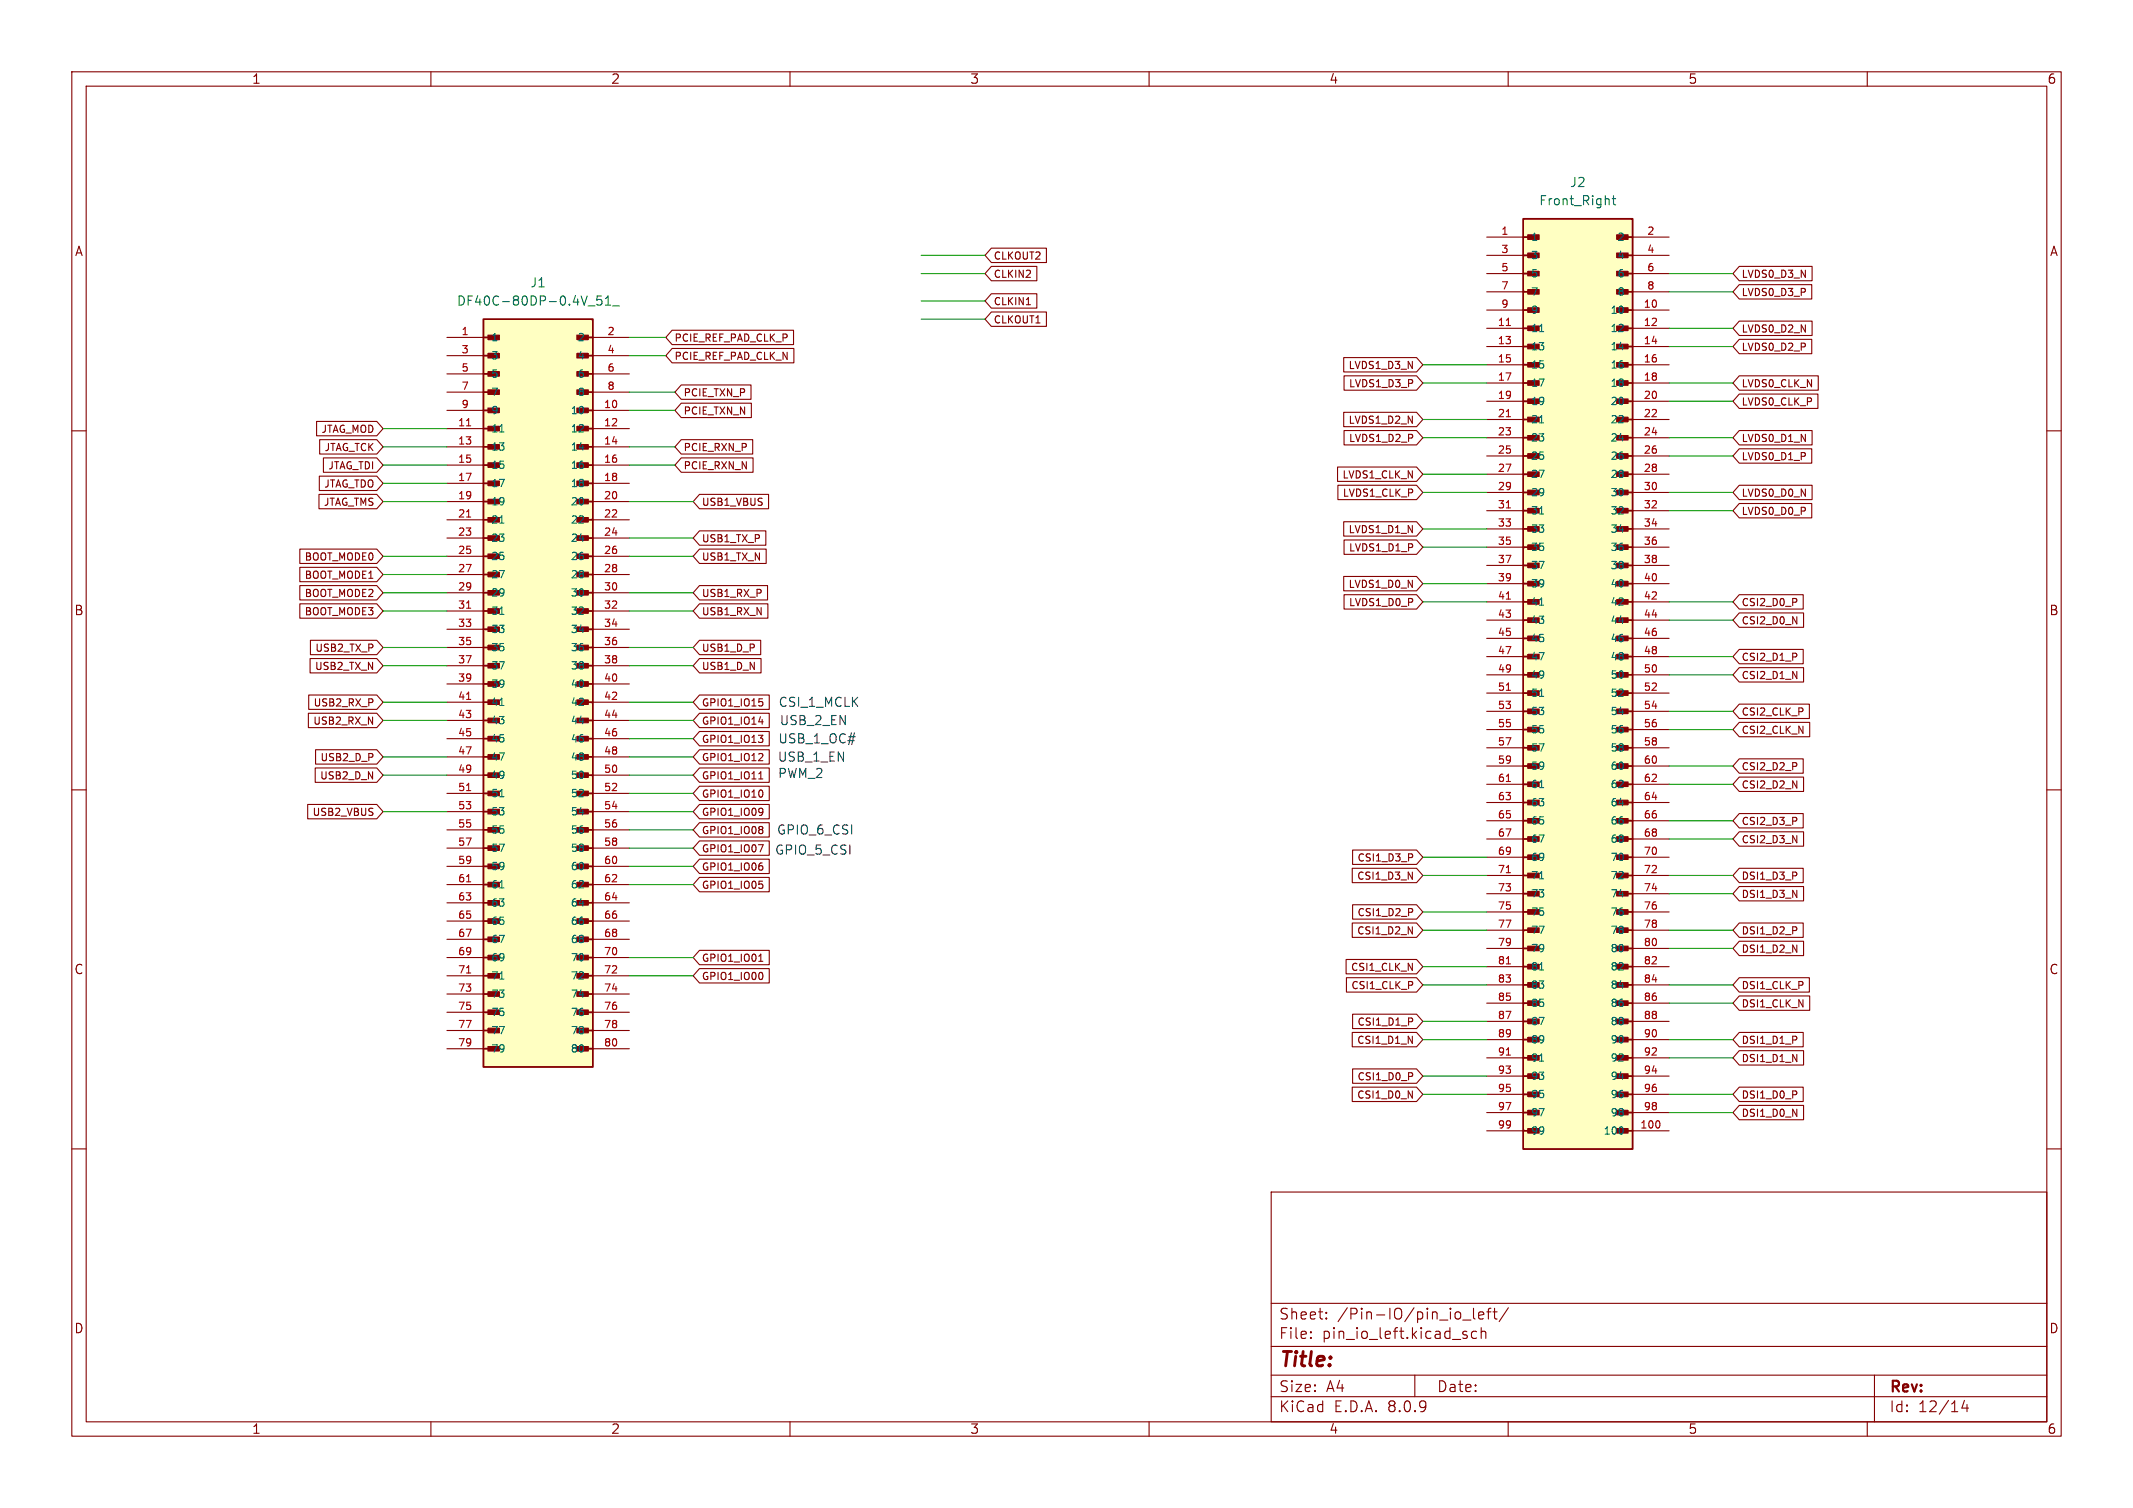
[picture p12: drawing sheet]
<svg xmlns="http://www.w3.org/2000/svg" width="297mm" height="210mm" viewBox="0 0 297 210" stroke-linecap="round" stroke-linejoin="round" font-family="sans-serif">
<g fill="none" stroke="#840000" stroke-width=".15">
<path d="M10 10h277v190h-277zM12 12h273v186h-273zM60 10v2M110 10v2M160 10v2M210 10v2M260 10v2M10 60h2M285 60h2M10 110h2M285 110h2M10 160h2"/>
<path d="M177 166h108v32h-108zM285 160h2M60 198v2M110 198v2M160 198v2M177 194.5h108M177 191.5h108M177 187.5h108M177 181.5h108M182.5 186.3h.1l-.1 .1M182.5 186.3v.1M182.5 185.5v.1"/>
<path d="M182.5 185.5h.1l-.1 .1M184.7 183.6v.1M184.7 183.6h-.1l.1 .1M184.7 182.8v.1M184.7 182.8h-.1l.1 .1M197 191.5v3M203.7 183.8h1.1M203.9 185.9l.3 .1 .1 .2-.2 .2h-.3M203.9 185.4l.3 .1M205.2 182.2v1.3l.2 .2M205.6 185.5l-.4-.1-.3 .3v.4l.1 .2 .2 .1 .4-.1M205.9 183.2l.7-.1-.1-.3-.4-.1-.2 .2 .1 .7 .1 .1 .4-.1"/>
<path d="M206.2 185.5a.37 .37 0 0 1 .7 .1v.8M206.2 184.9v1.5M207 182.7h.6M207.6 182.2l-.3 .1-.1 .1v1.3M207.9 182.7h.6M208.1 182.2v1.3l.1 .1 .3 .1M210 198v2M210 182.1l-1.3 2M260 198v2M261 191.5v6.5M273.5 195l-.3 1.1h.9M273.9 195.6v1"/>
</g>
<path d="M67.3 44.5h15.2v104.1h-15.2z" fill="#ffffc2"/>
<g fill="none" stroke="#840000" stroke-width=".25">
<path d="M67.3 44.5h15.2v104.1h-15.2zM67.3 59.7h1.9M67.3 57.2h1.9M67.3 54.6h1.9M67.3 52.1h1.9M67.3 49.5h1.9M67.3 47h1.9M80.6 59.7h1.9M80.6 57.2h1.9M80.6 54.6h1.9M80.6 52.1h1.9M80.6 49.5h1.9"/>
<path d="M80.6 47h1.9M67.3 77.5h1.9M67.3 74.9h1.9M67.3 72.4h1.9M67.3 69.9h1.9M67.3 67.3h1.9M67.3 64.8h1.9M67.3 62.2h1.9M80.6 77.5h1.9M80.6 74.9h1.9M80.6 72.4h1.9M80.6 69.9h1.9"/>
<path d="M80.6 67.3h1.9M80.6 64.8h1.9M80.6 62.2h1.9M67.3 97.8h1.9M67.3 95.3h1.9M67.3 92.7h1.9M67.3 90.2h1.9M67.3 87.6h1.9M67.3 85.1h1.9M67.3 82.6h1.9M67.3 80h1.9M80.6 97.8h1.9"/>
<path d="M80.6 95.3h1.9M80.6 92.7h1.9M80.6 90.2h1.9M80.6 87.6h1.9M80.6 85.1h1.9M80.6 82.6h1.9M80.6 80h1.9M67.3 118.1h1.9M67.3 115.6h1.9M67.3 113h1.9M67.3 110.5h1.9M67.3 108h1.9"/>
<path d="M67.3 105.4h1.9M67.3 102.9h1.9M67.3 100.3h1.9M80.6 118.1h1.9M80.6 115.6h1.9M80.6 113h1.9M80.6 110.5h1.9M80.6 108h1.9M80.6 105.4h1.9M80.6 102.9h1.9M80.6 100.3h1.9M67.3 138.4h1.9"/>
<path d="M67.3 135.9h1.9M67.3 133.4h1.9M67.3 130.8h1.9M67.3 128.3h1.9M67.3 125.7h1.9M67.3 123.2h1.9M67.3 120.7h1.9M80.6 138.4h1.9M80.6 135.9h1.9M80.6 133.4h1.9M80.6 130.8h1.9M80.6 128.3h1.9"/>
<path d="M80.6 125.7h1.9M80.6 123.2h1.9M80.6 120.7h1.9M67.3 146.1h1.9M67.3 143.5h1.9M67.3 141h1.9M80.6 146.1h1.9M80.6 143.5h1.9M80.6 141h1.9"/>
</g>
<g fill="#840000" stroke="#840000" stroke-width=".15">
<path d="M67.9 69.5h1.6v.7h-1.6z"/>
<path d="M67.9 67h1.6v.6h-1.6z"/>
<path d="M67.9 64.5h1.6v.6h-1.6z"/>
<path d="M67.9 61.9h1.6v.6h-1.6z"/>
<path d="M67.9 59.4h1.6v.6h-1.6z"/>
<path d="M67.9 46.7h1.6v.6h-1.6z"/>
<path d="M80.3 145.7h1.6v.7h-1.6z"/>
<path d="M80.3 143.2h1.6v.6h-1.6z"/>
<path d="M80.3 140.7h1.6v.6h-1.6z"/>
<path d="M80.3 138.1h1.6v.6h-1.6z"/>
<path d="M80.3 135.6h1.6v.6h-1.6z"/>
<path d="M80.3 133h1.6v.7h-1.6z"/>
<path d="M80.3 130.5h1.6v.6h-1.6z"/>
<path d="M80.3 128h1.6v.6h-1.6z"/>
<path d="M80.3 125.4h1.6v.6h-1.6z"/>
<path d="M80.3 122.9h1.6v.6h-1.6z"/>
<path d="M80.3 120.3h1.6v.7h-1.6z"/>
<path d="M80.3 117.8h1.6v.6h-1.6z"/>
<path d="M80.3 115.3h1.6v.6h-1.6z"/>
<path d="M80.3 112.7h1.6v.6h-1.6z"/>
<path d="M80.3 110.2h1.6v.6h-1.6z"/>
<path d="M80.3 107.6h1.6v.7h-1.6z"/>
<path d="M80.3 105.1h1.6v.6h-1.6z"/>
<path d="M80.3 102.6h1.6v.6h-1.6z"/>
<path d="M80.3 100h1.6v.6h-1.6z"/>
<path d="M80.3 97.5h1.6v.6h-1.6z"/>
<path d="M80.3 94.9h1.6v.7h-1.6z"/>
<path d="M80.3 92.4h1.6v.6h-1.6z"/>
<path d="M80.3 89.9h1.6v.6h-1.6z"/>
<path d="M80.3 87.3h1.6v.6h-1.6z"/>
<path d="M80.3 84.8h1.6v.6h-1.6z"/>
<path d="M80.3 82.2h1.6v.7h-1.6z"/>
<path d="M80.3 79.7h1.6v.6h-1.6z"/>
<path d="M80.3 77.2h1.6v.6h-1.6z"/>
<path d="M80.3 74.6h1.6v.6h-1.6z"/>
<path d="M80.3 72.1h1.6v.6h-1.6z"/>
<path d="M80.3 69.5h1.6v.7h-1.6z"/>
<path d="M80.3 67h1.6v.6h-1.6z"/>
<path d="M80.3 64.5h1.6v.6h-1.6z"/>
<path d="M80.3 61.9h1.6v.6h-1.6z"/>
<path d="M80.3 59.4h1.6v.6h-1.6z"/>
<path d="M80.3 56.8h1.6v.7h-1.6z"/>
<path d="M80.3 54.3h1.6v.6h-1.6z"/>
<path d="M80.3 51.8h1.6v.6h-1.6z"/>
<path d="M80.3 49.2h1.6v.6h-1.6z"/>
<path d="M80.3 46.7h1.6v.6h-1.6z"/>
</g>
<g fill="none" stroke="#840000" stroke-width=".15">
<path d="M62.2 47h5.1M62.2 57.2h5.1M62.2 59.7h5.1M62.2 49.5h5.1M62.2 52.1h5.1M62.2 54.6h5.1M82.5 47h5.1M82.5 57.2h5.1M82.5 59.7h5.1M82.5 49.5h5.1M82.5 52.1h5.1M82.5 54.6h5.1"/>
<path d="M62.2 62.2h5.1M62.2 64.8h5.1M62.2 67.3h5.1M62.2 69.9h5.1M62.2 72.4h5.1M62.2 74.9h5.1M62.2 77.5h5.1M82.5 62.2h5.1M82.5 64.8h5.1M82.5 67.3h5.1M82.5 69.9h5.1M82.5 72.4h5.1"/>
<path d="M82.5 74.9h5.1M82.5 77.5h5.1M62.2 80h5.1M62.2 82.6h5.1M62.2 85.1h5.1M62.2 87.6h5.1M62.2 90.2h5.1M62.2 92.7h5.1M62.2 95.3h5.1M62.2 97.8h5.1M82.5 80h5.1M82.5 82.6h5.1"/>
<path d="M82.5 85.1h5.1M82.5 87.6h5.1M82.5 90.2h5.1M82.5 92.7h5.1M82.5 95.3h5.1M82.5 97.8h5.1M62.2 100.3h5.1M62.2 102.9h5.1M62.2 105.4h5.1M62.2 108h5.1M62.2 110.5h5.1M62.2 113h5.1"/>
<path d="M62.2 115.6h5.1M62.2 118.1h5.1M82.5 100.3h5.1M82.5 102.9h5.1M82.5 105.4h5.1M82.5 108h5.1M82.5 110.5h5.1M82.5 113h5.1M82.5 115.6h5.1M82.5 118.1h5.1M62.2 120.7h5.1M62.2 123.2h5.1"/>
<path d="M62.2 125.7h5.1M62.2 128.3h5.1M62.2 130.8h5.1M62.2 133.4h5.1M62.2 135.9h5.1M62.2 138.4h5.1M82.5 120.7h5.1M82.5 123.2h5.1M82.5 125.7h5.1M82.5 128.3h5.1M82.5 130.8h5.1M82.5 133.4h5.1"/>
<path d="M82.5 135.9h5.1M82.5 138.4h5.1M62.2 141h5.1M62.2 143.5h5.1M62.2 146.1h5.1M82.5 141h5.1M82.5 143.5h5.1M82.5 146.1h5.1"/>
</g>
<path d="M83.8 41.2h-.6l-.1 .6 .2-.1 .4 .1 .1 .1v.5l-.2 .1h-.3l-.2-.1M84.3 42.5h.7M84.3 41.6l.4-.4v1.3M85.3 42.6h.9M69.6 60.2h.6M69.6 72.9h.6M69.6 85.6h.6M69.6 98.3h.6M69.6 111h.6M69.6 123.7h.6M69.6 136.4h.6" fill="none" stroke="#006464" stroke-width=".15"/>
<path d="M65 59.3h.5M65 72h.5M65 84.7h.5M65 97.4h.5M65 110.1h.5M65 122.8h.5M65 135.5h.5" fill="none" stroke="#a90000" stroke-width=".15"/>
<path d="M212.1 30.5h15.2v129.5h-15.2z" fill="#ffffc2"/>
<g fill="none" stroke="#840000" stroke-width=".25">
<path d="M212.1 30.5h15.2v129.5h-15.2zM212.1 38.1h1.9M212.1 35.6h1.9M212.1 33h1.9M225.4 38.1h1.9M225.4 35.6h1.9M225.4 33h1.9M212.1 58.4h1.9M212.1 55.9h1.9M212.1 53.3h1.9M212.1 50.8h1.9M212.1 48.3h1.9"/>
<path d="M212.1 45.7h1.9M212.1 43.2h1.9M212.1 40.6h1.9M225.4 58.4h1.9M225.4 55.9h1.9M225.4 53.3h1.9M225.4 50.8h1.9M225.4 48.3h1.9M225.4 45.7h1.9M225.4 43.2h1.9M225.4 40.6h1.9M212.1 78.7h1.9"/>
<path d="M212.1 76.2h1.9M212.1 73.7h1.9M212.1 71.1h1.9M212.1 68.6h1.9M212.1 66h1.9M212.1 63.5h1.9M212.1 61h1.9M225.4 78.7h1.9M225.4 76.2h1.9M225.4 73.7h1.9M225.4 71.1h1.9M225.4 68.6h1.9"/>
<path d="M225.4 66h1.9M225.4 63.5h1.9M225.4 61h1.9M212.1 99.1h1.9M212.1 96.5h1.9M212.1 94h1.9M212.1 91.4h1.9M212.1 88.9h1.9M212.1 86.4h1.9M212.1 83.8h1.9M212.1 81.3h1.9M225.4 99.1h1.9"/>
<path d="M225.4 96.5h1.9M225.4 94h1.9M225.4 91.4h1.9M225.4 88.9h1.9M225.4 86.4h1.9M225.4 83.8h1.9M225.4 81.3h1.9M212.1 119.4h1.9M212.1 116.8h1.9M212.1 114.3h1.9M212.1 111.8h1.9M212.1 109.2h1.9"/>
<path d="M212.1 106.7h1.9M212.1 104.1h1.9M212.1 101.6h1.9M225.4 119.4h1.9M225.4 116.8h1.9M225.4 114.3h1.9M225.4 111.8h1.9M225.4 109.2h1.9M225.4 106.7h1.9M225.4 104.1h1.9M225.4 101.6h1.9M212.1 139.7h1.9"/>
<path d="M212.1 137.2h1.9M212.1 134.6h1.9M212.1 132.1h1.9M212.1 129.5h1.9M212.1 127h1.9M212.1 124.5h1.9M212.1 121.9h1.9M225.4 139.7h1.9M225.4 137.2h1.9M225.4 134.6h1.9M225.4 132.1h1.9M225.4 129.5h1.9"/>
<path d="M225.4 127h1.9M225.4 124.5h1.9M225.4 121.9h1.9M212.1 157.5h1.9M212.1 154.9h1.9M212.1 152.4h1.9M212.1 149.9h1.9M212.1 147.3h1.9M212.1 144.8h1.9M212.1 142.2h1.9M225.4 157.5h1.9M225.4 154.9h1.9"/>
<path d="M225.4 152.4h1.9M225.4 149.9h1.9M225.4 147.3h1.9M225.4 144.8h1.9M225.4 142.2h1.9"/>
</g>
<g fill="#840000" stroke="#840000" stroke-width=".15">
<path d="M212.7 55.6h1.6v.6h-1.6z"/>
<path d="M212.7 53h1.6v.7h-1.6z"/>
<path d="M212.7 50.5h1.6v.6h-1.6z"/>
<path d="M212.7 47.9h1.6v.7h-1.6z"/>
<path d="M212.7 45.4h1.6v.6h-1.6z"/>
<path d="M212.7 32.7h1.6v.6h-1.6z"/>
<path d="M225.1 157.2h1.6v.6h-1.6z"/>
<path d="M225.1 154.6h1.6v.7h-1.6z"/>
<path d="M225.1 152.1h1.6v.6h-1.6z"/>
<path d="M225.1 149.5h1.6v.7h-1.6z"/>
<path d="M225.1 147h1.6v.6h-1.6z"/>
<path d="M225.1 144.5h1.6v.6h-1.6z"/>
<path d="M225.1 141.9h1.6v.7h-1.6z"/>
<path d="M225.1 139.4h1.6v.6h-1.6z"/>
<path d="M225.1 136.8h1.6v.7h-1.6z"/>
<path d="M225.1 134.3h1.6v.6h-1.6z"/>
<path d="M225.1 131.8h1.6v.6h-1.6z"/>
<path d="M225.1 129.2h1.6v.7h-1.6z"/>
<path d="M225.1 126.7h1.6v.6h-1.6z"/>
<path d="M225.1 124.1h1.6v.7h-1.6z"/>
<path d="M225.1 121.6h1.6v.6h-1.6z"/>
<path d="M225.1 119.1h1.6v.6h-1.6z"/>
<path d="M225.1 116.5h1.6v.7h-1.6z"/>
<path d="M225.1 114h1.6v.6h-1.6z"/>
<path d="M225.1 111.4h1.6v.7h-1.6z"/>
<path d="M225.1 108.9h1.6v.6h-1.6z"/>
<path d="M225.1 106.4h1.6v.6h-1.6z"/>
<path d="M225.1 103.8h1.6v.7h-1.6z"/>
<path d="M225.1 101.3h1.6v.6h-1.6z"/>
<path d="M225.1 98.7h1.6v.7h-1.6z"/>
<path d="M225.1 96.2h1.6v.6h-1.6z"/>
<path d="M225.1 93.7h1.6v.6h-1.6z"/>
<path d="M225.1 91.1h1.6v.7h-1.6z"/>
<path d="M225.1 88.6h1.6v.6h-1.6z"/>
<path d="M225.1 86h1.6v.7h-1.6z"/>
<path d="M225.1 83.5h1.6v.6h-1.6z"/>
<path d="M225.1 81h1.6v.6h-1.6z"/>
<path d="M225.1 78.4h1.6v.7h-1.6z"/>
<path d="M225.1 75.9h1.6v.6h-1.6z"/>
<path d="M225.1 73.3h1.6v.7h-1.6z"/>
<path d="M225.1 70.8h1.6v.6h-1.6z"/>
<path d="M225.1 68.3h1.6v.6h-1.6z"/>
<path d="M225.1 65.7h1.6v.7h-1.6z"/>
<path d="M225.1 63.2h1.6v.6h-1.6z"/>
<path d="M225.1 60.6h1.6v.7h-1.6z"/>
<path d="M225.1 58.1h1.6v.6h-1.6z"/>
<path d="M225.1 55.6h1.6v.6h-1.6z"/>
<path d="M225.1 53h1.6v.7h-1.6z"/>
<path d="M225.1 50.5h1.6v.6h-1.6z"/>
<path d="M225.1 47.9h1.6v.7h-1.6z"/>
<path d="M225.1 45.4h1.6v.6h-1.6z"/>
<path d="M225.1 42.9h1.6v.6h-1.6z"/>
<path d="M225.1 40.3h1.6v.7h-1.6z"/>
<path d="M225.1 37.8h1.6v.6h-1.6z"/>
<path d="M225.1 35.2h1.6v.7h-1.6z"/>
<path d="M225.1 32.7h1.6v.6h-1.6z"/>
</g>
<g fill="none" stroke="#840000" stroke-width=".15">
<path d="M138 37.1h6.4v2h-6.4l-.8-1zM138 34.6h7.7v2h-7.7l-.8-1zM207 33h5.1M207 35.6h5.1M207 38.1h5.1M227.3 33h5.1M227.3 35.6h5.1M227.3 38.1h5.1M242.2 37.1h10.1v2h-10.1l-.9-1zM242.2 39.6h10.1v2h-10.1l-.9-1zM44.1 58.7h8.4l.8 1-.8 1h-8.4zM93.6 46h16.9v2h-16.9l-.9-1z"/>
<path d="M93.6 48.5h16.9v2h-16.9l-.9-1zM94.9 53.6h9.7v2h-9.7l-.9-1zM94.9 56.1h9.7v2.1h-9.7l-.9-1zM138 43.4h7.7v2.1h-7.7l-.8-1zM138 40.9h6.4v2h-6.4l-.8-1zM142.9 42.4h.6M187.1 49.8h10.1l.9 1-.9 1h-10.1zM187.1 57.4h10.1l.9 1-.9 1h-10.1zM187.1 52.3h10.1l.9 1-.9 1h-10.1zM187.1 60h10.1l.9 1-.9 1h-10.1zM207 43.2h5.1M207 45.7h5.1"/>
<path d="M207 48.3h5.1M207 50.8h5.1M207 53.3h5.1M207 55.9h5.1M207 58.4h5.1M207 40.6h5.1M227.3 43.2h5.1M227.3 45.7h5.1M227.3 48.3h5.1M227.3 50.8h5.1M227.3 53.3h5.1M227.3 55.9h5.1"/>
<path d="M227.3 58.4h5.1M227.3 40.6h5.1M242.2 44.7h10.1v2h-10.1l-.9-1zM242.2 52.3h11v2h-11l-.9-1zM242.2 47.3h10.1v2h-10.1l-.9-1zM242.2 60h10.1v2h-10.1l-.9-1zM242.2 54.9h10.9v2h-10.9l-.9-1zM41.7 79h10.8l.8 1-.8 1h-10.8zM41.7 76.5h10.8l.8 1-.8 1h-10.8zM44.4 68.8h8.1l.8 1.1-.8 1h-8.1zM44.5 66.3h8l.8 1-.8 1h-8zM44.5 61.2h8l.8 1-.8 1h-8z"/>
<path d="M45 63.8h7.5l.8 1-.8 1h-7.5zM94.9 61.2h9.9v2h-9.9l-.9-1zM94.9 63.8h10v2h-10l-.9-1zM97.4 76.5h9.3v2h-9.3l-.9-1zM97.4 68.8h9.6v2.1h-9.6l-.9-1zM97.4 73.9h9.2v2h-9.2l-.9-1zM186.2 65h11l.9 1-.9 1h-11zM186.3 67.6h10.9l.9 1-.9 1h-10.9zM187.1 72.7h10.1l.9 1-.9 1h-10.1zM187.1 75.2h10.1l.9 1-.9 1h-10.1zM207 61h5.1M207 63.5h5.1"/>
<path d="M207 66h5.1M207 68.6h5.1M207 71.1h5.1M207 73.7h5.1M207 76.2h5.1M207 78.7h5.1M227.3 61h5.1M227.3 63.5h5.1M227.3 66h5.1M227.3 68.6h5.1M227.3 71.1h5.1M227.3 73.7h5.1"/>
<path d="M227.3 76.2h5.1M227.3 78.7h5.1M242.2 67.6h10.1v2h-10.1l-.9-1zM242.2 62.5h10.1v2h-10.1l-.9-1zM242.2 70.1h10.1v2h-10.1l-.9-1zM41.7 84.1h10.8l.8 1-.8 1h-10.8zM41.7 81.5h10.8l.8 1.1-.8 1h-10.8zM42.9 99.3h9.6l.8 1-.8 1h-9.6zM43 96.8h9.5l.8 1-.8 1h-9.5zM43.2 91.7h9.3l.8 1-.8 1h-9.3zM43.2 89.2h9.3l.8 1-.8 1h-9.3zM97.4 89.2h8.5v2h-8.5l-.9-1z"/>
<path d="M97.4 96.8h9.7v2h-9.7l-.9-1zM97.4 99.3h9.7v2h-9.7l-.9-1zM97.4 84.1h9.5v2h-9.5l-.9-1zM97.4 91.7h8.6v2h-8.6l-.9-1zM97.4 81.5h9.5v2.1h-9.5l-.9-1zM105.7 97.3h.5M106 97.7l.2 .2v.2l-.2 .2M187.1 80.3h10.1l.9 1-.9 1h-10.1zM187.1 82.8h10.1l.9 1-.9 1h-10.1zM207 81.3h5.1M207 83.8h5.1M207 86.4h5.1"/>
<path d="M207 88.9h5.1M207 91.4h5.1M207 94h5.1M207 96.5h5.1M207 99.1h5.1M227.3 81.3h5.1M227.3 83.8h5.1M227.3 86.4h5.1M227.3 88.9h5.1M227.3 91.4h5.1M227.3 94h5.1M227.3 96.5h5.1"/>
<path d="M227.3 99.1h5.1M242.2 93h8.9v2h-8.9l-.9-1zM242.2 90.4h8.9v2h-8.9l-.9-1zM242.2 82.8h8.9v2h-8.9l-.9-1zM242.2 85.4h8.9v2h-8.9l-.9-1zM242.2 98.1h9.7v2h-9.7l-.9-1zM42.8 112h9.7l.8 1-.8 1h-9.7zM43.9 106.9h8.6l.8 1.1-.8 1h-8.6zM43.9 104.4h8.6l.8 1-.8 1h-8.6zM97.4 112h9.7v2h-9.7l-.9-1zM97.4 117.1h9.7v2h-9.7l-.9-1zM97.4 119.6h9.7v2.1h-9.7l-.9-1z"/>
<path d="M97.4 106.9h9.7v2.1h-9.7l-.9-1zM97.4 109.5h9.7v2h-9.7l-.9-1zM97.4 114.6h9.7v2h-9.7l-.9-1zM97.4 104.4h9.7v2h-9.7l-.9-1zM97.4 101.9h9.7v2h-9.7l-.9-1zM105.6 117.6h.7l-.5 1M105.6 102.4h.6l-.3 .4M105.6 100.5h.7M105.6 108.5h.6M105.8 107.6l.1-.1v1M106 104.9l.2 .2v.3l-.6 .5h.6M106 112.6l.2 .1a.84 .84 0 0 1-.1 .8"/>
<path d="M106.1 102.8l.1 .2-.1 .3M106.1 110.1l.1 .3-.1 .5M106.1 115.1l.1 .2-.1 .2M106.1 115.6l.1 .1-.1 .3M106.2 113l-.2 .2M188.3 118.4h8.9l.9 1-.9 1h-8.9zM196.7 119v.3M207 101.6h5.1M207 104.1h5.1M207 106.7h5.1M207 109.2h5.1M207 111.8h5.1"/>
<path d="M207 114.3h5.1M207 116.8h5.1M207 119.4h5.1M227.3 101.6h5.1M227.3 104.1h5.1M227.3 106.7h5.1M227.3 109.2h5.1M227.3 111.8h5.1M227.3 114.3h5.1M227.3 116.8h5.1M227.3 119.4h5.1M242.2 113.3h8.9v2h-8.9l-.9-1z"/>
<path d="M242.2 108.2h8.9v2h-8.9l-.9-1zM242.2 100.6h9.8v2h-9.8l-.9-1zM242.2 115.8h8.9v2h-8.9l-.9-1zM242.2 105.7h8.9v2h-8.9l-.9-1zM97.4 134.9h9.7v2h-9.7l-.9-1zM97.4 122.2h9.7v2h-9.7l-.9-1zM97.4 132.3h9.7v2.1h-9.7l-.9-1zM105.6 133.9h.6M105.7 122.7h.5M105.8 133l.1-.1v1M106 123.1l.2 .2v.2l-.2 .2M106.1 135.5l.1 .3-.1 .5"/>
<path d="M106.1 120.6l.1 .1-.1 .4M187.4 133.6h9.8l.9 1-.9 1h-9.8zM187.5 136.2h9.7l.9 1-.9 1h-9.7zM188.3 120.9h8.9l.9 1-.9 1h-8.9zM188.3 128.5h8.9l.9 1-.9 1h-8.9zM188.3 126h8.9l.9 1-.9 1h-8.9zM196.1 121.4l.6 1v-1M196.1 129.1l.6 1v-1M196.7 126.6v.4M207 121.9h5.1M207 124.5h5.1M207 127h5.1"/>
<path d="M207 129.5h5.1M207 132.1h5.1M207 134.6h5.1M207 137.2h5.1M207 139.7h5.1M227.3 121.9h5.1M227.3 124.5h5.1M227.3 127h5.1M227.3 129.5h5.1M227.3 132.1h5.1M227.3 134.6h5.1M227.3 137.2h5.1"/>
<path d="M227.3 139.7h5.1M242.2 136.2h9.7v2h-9.7l-.9-1zM242.2 128.5h8.9v2h-8.9l-.9-1zM242.2 138.7h9.8v2h-9.8l-.9-1zM242.2 131.1h8.9v2h-8.9l-.9-1zM242.2 120.9h8.9v2h-8.9l-.9-1zM242.2 123.5h8.9v2h-8.9l-.9-1zM188.3 151.4h8.9l.9 1-.9 1h-8.9zM188.3 143.8h8.9l.9 1-.9 1h-8.9zM188.3 148.9h8.9l.9 1-.9 1h-8.9zM188.3 141.2h8.9l.9 1-.9 1h-8.9zM196.1 151.9l.6 1v-1"/>
<path d="M196.1 144.3l.6 1v-1M196.7 149.5v.3M196.7 141.9v.3M207 157.5h5.1M207 142.2h5.1M207 144.8h5.1M207 147.3h5.1M207 149.9h5.1M207 152.4h5.1M207 154.9h5.1M227.3 157.5h5.1M227.3 142.2h5.1"/>
<path d="M227.3 144.8h5.1M227.3 147.3h5.1M227.3 149.9h5.1M227.3 152.4h5.1M227.3 154.9h5.1M242.2 153.9h8.9v2h-8.9l-.9-1zM242.2 151.4h8.9v2h-8.9l-.9-1zM242.2 146.3h8.9v2h-8.9l-.9-1zM242.2 143.8h8.9v2h-8.9l-.9-1z"/>
</g>
<g fill="none" stroke="#006464" stroke-width=".15">
<path d="M224 27.7l.1 .8M224.5 27.7h.5M224.7 27.2v1.1v.2h.3M214.4 46.2h.5M214.4 58.9h.5M214.4 71.6h.5M214.4 84.3h.5M214.4 97h.5M214.4 109.7h.5M214.4 122.4h.5M214.4 135.1h.5M214.4 147.8h.5"/>
<path d="M225.9 157l.1 .3-.1 .5"/>
</g>
<path d="M209.7 45.3h.6M209.7 58h.6M209.7 70.7h.6M209.7 83.4h.6M209.7 96.1h.6M209.7 108.8h.6M209.7 121.5h.6M209.7 134.2h.6M209.7 146.9h.6M231.1 156.3v.6" fill="none" stroke="#a90000" stroke-width=".15"/>
<path d="M118.2 102.6h.9" fill="none" stroke="#0000c2" stroke-width=".15"/>
<g fill="none" stroke="#009600" stroke-width=".15">
<path d="M128.3 38.1h8.9M128.3 35.6h8.9M232.4 38.1h8.9M53.3 59.7h8.9M87.6 47h5.1M87.6 49.5h5.1M87.6 54.6h6.4M87.6 57.2h6.4M128.3 44.5h8.9M128.3 41.9h8.9M198.1 58.4h8.9M198.1 53.3h8.9"/>
<path d="M198.1 50.8h8.9M232.4 40.6h8.9M232.4 48.3h8.9M232.4 45.7h8.9M232.4 53.3h8.9M232.4 55.9h8.9M53.3 62.2h8.9M53.3 64.8h8.9M53.3 67.3h8.9M53.3 69.9h8.9M53.3 77.5h8.9M87.6 62.2h6.4"/>
<path d="M87.6 64.8h6.4M87.6 74.9h8.9M87.6 69.9h8.9M87.6 77.5h8.9M198.1 68.6h8.9M198.1 76.2h8.9M198.1 66h8.9M198.1 61h8.9M198.1 73.7h8.9M232.4 68.6h8.9M232.4 61h8.9M232.4 63.5h8.9"/>
<path d="M232.4 71.1h8.9M53.3 82.6h8.9M53.3 80h8.9M53.3 85.1h8.9M53.3 92.7h8.9M53.3 90.2h8.9M53.3 97.8h8.9M87.6 82.6h8.9M87.6 85.1h8.9M87.6 92.7h8.9M87.6 90.2h8.9M87.6 97.8h8.9"/>
<path d="M198.1 83.8h8.9M198.1 81.3h8.9M232.4 83.8h8.9M232.4 86.4h8.9M232.4 91.4h8.9M232.4 94h8.9M232.4 99.1h8.9M53.3 108h8.9M53.3 113h8.9M53.3 105.4h8.9M53.3 100.3h8.9M87.6 108h8.9"/>
<path d="M87.6 113h8.9M87.6 110.5h8.9M87.6 115.6h8.9M87.6 118.1h8.9M87.6 105.4h8.9M87.6 102.9h8.9M87.6 100.3h8.9M198.1 119.4h8.9M232.4 116.8h8.9M232.4 109.2h8.9M232.4 114.3h8.9M232.4 106.7h8.9"/>
<path d="M232.4 101.6h8.9M87.6 123.2h8.9M87.6 120.7h8.9M87.6 133.4h8.9M87.6 135.9h8.9M198.1 121.9h8.9M198.1 137.2h8.9M198.1 134.6h8.9M198.1 127h8.9M198.1 129.5h8.9M232.4 121.9h8.9M232.4 137.2h8.9"/>
<path d="M232.4 129.5h8.9M232.4 139.7h8.9M232.4 124.5h8.9M232.4 132.1h8.9M198.1 142.2h8.9M198.1 149.9h8.9M198.1 144.8h8.9M198.1 152.4h8.9M232.4 144.8h8.9M232.4 152.4h8.9M232.4 147.3h8.9M232.4 154.9h8.9"/>
</g>
<text font-size="2.8" fill="#840000" x="178" y="190.9">Title:</text>
<g font-size="2.1" fill="#840000">
<text x="178" y="184">Sheet:</text>
<text x="186.2" y="184">/Pin-IO/pin_io_left/</text>
<text x="178" y="186.7">File:</text>
<text x="184.1" y="186.7">pin_io_left.kicad_sch</text>
<text x="178" y="196.9">KiCad</text>
<text x="178" y="194.1">Size:</text>
<text x="184.7" y="194.1">A4</text>
<text x="185.7" y="196.9">E.D.A.</text>
<text x="193.3" y="196.9">8.0.9</text>
<text x="200" y="194.1">Date:</text>
<text x="263" y="194.3">Rev:</text>
<text x="263" y="196.9">Id:</text>
<text x="267.1" y="196.9">12/14</text>
</g>
<g font-size="1.8" fill="#840000">
<text x="35" y="11.9">1</text>
<text x="85" y="11.9">2</text>
<text x="135" y="11.9">3</text>
<text x="185" y="11.9">4</text>
<text x="235" y="11.9">5</text>
<text x="285" y="11.9">6</text>
<text x="10.3" y="35.9">A</text>
<text x="285.3" y="35.9">A</text>
<text x="10.3" y="85.9">B</text>
<text x="285.3" y="85.9">B</text>
<text x="10.3" y="135.9">C</text>
<text x="285.3" y="135.9">C</text>
<text x="10.3" y="185.9">D</text>
<text x="285.3" y="185.9">D</text>
<text x="35" y="199.9">1</text>
<text x="85" y="199.9">2</text>
<text x="135" y="199.9">3</text>
<text x="185" y="199.9">4</text>
<text x="235" y="199.9">5</text>
<text x="285" y="199.9">6</text>
</g>
<g font-size="1.8" fill="#006464">
<text x="214.2" y="28.8">Front_Right</text>
<text x="218.5" y="26.3">J2</text>
<text x="73.7" y="40.2">J1</text>
<text x="63.5" y="42.8">DF40C-80DP-0.4V_51_</text>
</g>
<g font-size="1.8" fill="#0000c2">
<text x="108.3" y="98.7">CSI_1_MCLK</text>
<text x="108.5" y="101.2">USB_2_EN</text>
<text x="108.2" y="106.3">USB_1_EN</text>
<text x="108.3" y="103.7">USB_1_OC#</text>
<text x="108.2" y="108.6">PWM_2</text>
<text x="107.8" y="119.2">GPIO_5_CSI</text>
<text x="108.1" y="116.4">GPIO_6_CSI</text>
</g>
<g font-size="1.4" fill="#a90000">
<text x="208.9" y="32.8">1</text>
<text x="208.9" y="35.3">3</text>
<text x="229.3" y="32.8">2</text>
<text x="229.3" y="35.3">4</text>
<text x="208.9" y="37.8">5</text>
<text x="208.9" y="40.4">7</text>
<text x="229.3" y="37.8">6</text>
<text x="229.3" y="40.4">8</text>
<text x="64.2" y="46.7">1</text>
<text x="84.5" y="46.7">2</text>
<text x="208.5" y="45.5">11</text>
<text x="208.9" y="42.9">9</text>
<text x="228.8" y="42.9">10</text>
<text x="228.8" y="45.5">12</text>
<text x="64.2" y="49.3">3</text>
<text x="64.2" y="51.8">5</text>
<text x="84.5" y="49.3">4</text>
<text x="84.5" y="51.8">6</text>
<text x="208.5" y="48">13</text>
<text x="208.5" y="50.5">15</text>
<text x="208.5" y="53.1">17</text>
<text x="228.8" y="48">14</text>
<text x="228.8" y="50.5">16</text>
<text x="228.8" y="53.1">18</text>
<text x="63.7" y="59.4">11</text>
<text x="64.2" y="54.4">7</text>
<text x="64.2" y="56.9">9</text>
<text x="84" y="56.9">10</text>
<text x="84" y="59.4">12</text>
<text x="84.5" y="54.4">8</text>
<text x="208.5" y="55.6">19</text>
<text x="208.5" y="58.2">21</text>
<text x="228.8" y="55.6">20</text>
<text x="228.8" y="58.2">22</text>
<text x="63.7" y="62">13</text>
<text x="63.7" y="64.5">15</text>
<text x="84" y="62">14</text>
<text x="84" y="64.5">16</text>
<text x="208.5" y="60.7">23</text>
<text x="208.5" y="63.2">25</text>
<text x="208.5" y="65.8">27</text>
<text x="228.8" y="60.7">24</text>
<text x="228.8" y="63.2">26</text>
<text x="228.8" y="65.8">28</text>
<text x="63.7" y="67.1">17</text>
<text x="63.7" y="69.6">19</text>
<text x="84" y="67.1">18</text>
<text x="84" y="69.6">20</text>
<text x="208.5" y="68.3">29</text>
<text x="208.5" y="70.9">31</text>
<text x="228.8" y="68.3">30</text>
<text x="228.8" y="70.9">32</text>
<text x="63.7" y="72.1">21</text>
<text x="63.7" y="74.7">23</text>
<text x="63.7" y="77.2">25</text>
<text x="84" y="72.1">22</text>
<text x="84" y="74.7">24</text>
<text x="84" y="77.2">26</text>
<text x="208.5" y="73.4">33</text>
<text x="208.5" y="75.9">35</text>
<text x="228.8" y="73.4">34</text>
<text x="228.8" y="75.9">36</text>
<text x="63.7" y="79.8">27</text>
<text x="63.7" y="82.3">29</text>
<text x="84" y="79.8">28</text>
<text x="84" y="82.3">30</text>
<text x="208.5" y="78.5">37</text>
<text x="208.5" y="81">39</text>
<text x="208.5" y="83.6">41</text>
<text x="228.8" y="78.5">38</text>
<text x="228.8" y="81">40</text>
<text x="228.8" y="83.6">42</text>
<text x="63.7" y="84.8">31</text>
<text x="63.7" y="87.4">33</text>
<text x="63.7" y="89.9">35</text>
<text x="84" y="84.8">32</text>
<text x="84" y="87.4">34</text>
<text x="84" y="89.9">36</text>
<text x="208.5" y="86.1">43</text>
<text x="208.5" y="88.6">45</text>
<text x="228.8" y="86.1">44</text>
<text x="228.8" y="88.6">46</text>
<text x="63.7" y="92.5">37</text>
<text x="63.7" y="95">39</text>
<text x="84" y="92.5">38</text>
<text x="84" y="95">40</text>
<text x="208.5" y="91.2">47</text>
<text x="208.5" y="93.7">49</text>
<text x="228.8" y="91.2">48</text>
<text x="228.8" y="93.7">50</text>
<text x="63.7" y="97.5">41</text>
<text x="63.7" y="100.1">43</text>
<text x="84" y="97.5">42</text>
<text x="84" y="100.1">44</text>
<text x="208.5" y="96.3">51</text>
<text x="208.5" y="98.8">53</text>
<text x="208.5" y="101.3">55</text>
<text x="228.8" y="96.3">52</text>
<text x="228.8" y="98.8">54</text>
<text x="228.8" y="101.3">56</text>
<text x="63.7" y="102.6">45</text>
<text x="63.7" y="105.2">47</text>
<text x="63.7" y="107.7">49</text>
<text x="84" y="102.6">46</text>
<text x="84" y="105.2">48</text>
<text x="84" y="107.7">50</text>
<text x="208.5" y="103.9">57</text>
<text x="208.5" y="106.4">59</text>
<text x="228.8" y="103.9">58</text>
<text x="228.8" y="106.4">60</text>
<text x="63.7" y="110.2">51</text>
<text x="63.7" y="112.8">53</text>
<text x="84" y="110.2">52</text>
<text x="84" y="112.8">54</text>
<text x="208.5" y="109">61</text>
<text x="208.5" y="111.5">63</text>
<text x="228.8" y="109">62</text>
<text x="228.8" y="111.5">64</text>
<text x="63.7" y="115.3">55</text>
<text x="63.7" y="117.9">57</text>
<text x="84" y="115.3">56</text>
<text x="84" y="117.9">58</text>
<text x="208.5" y="114">65</text>
<text x="208.5" y="116.6">67</text>
<text x="208.5" y="119.1">69</text>
<text x="228.8" y="114">66</text>
<text x="228.8" y="116.6">68</text>
<text x="228.8" y="119.1">70</text>
<text x="63.7" y="120.4">59</text>
<text x="63.7" y="122.9">61</text>
<text x="63.7" y="125.5">63</text>
<text x="84" y="120.4">60</text>
<text x="84" y="122.9">62</text>
<text x="84" y="125.5">64</text>
<text x="208.5" y="121.7">71</text>
<text x="208.5" y="124.2">73</text>
<text x="228.8" y="121.7">72</text>
<text x="228.8" y="124.2">74</text>
<text x="63.7" y="128">65</text>
<text x="63.7" y="130.6">67</text>
<text x="84" y="128">66</text>
<text x="84" y="130.6">68</text>
<text x="208.5" y="126.7">75</text>
<text x="208.5" y="129.3">77</text>
<text x="208.5" y="131.8">79</text>
<text x="228.8" y="126.7">76</text>
<text x="228.8" y="129.3">78</text>
<text x="228.8" y="131.8">80</text>
<text x="63.7" y="133.1">69</text>
<text x="63.7" y="135.6">71</text>
<text x="84" y="133.1">70</text>
<text x="84" y="135.6">72</text>
<text x="208.5" y="134.4">81</text>
<text x="208.5" y="136.9">83</text>
<text x="228.8" y="134.4">82</text>
<text x="228.8" y="136.9">84</text>
<text x="63.7" y="138.2">73</text>
<text x="63.7" y="140.7">75</text>
<text x="63.7" y="143.3">77</text>
<text x="84" y="138.2">74</text>
<text x="84" y="140.7">76</text>
<text x="84" y="143.3">78</text>
<text x="208.5" y="139.4">85</text>
<text x="208.5" y="142">87</text>
<text x="228.8" y="139.4">86</text>
<text x="228.8" y="142">88</text>
<text x="63.7" y="145.8">79</text>
<text x="84" y="145.8">80</text>
<text x="208.5" y="144.5">89</text>
<text x="208.5" y="147.1">91</text>
<text x="208.5" y="149.6">93</text>
<text x="228.8" y="144.5">90</text>
<text x="228.8" y="147.1">92</text>
<text x="228.8" y="149.6">94</text>
<text x="208.5" y="152.1">95</text>
<text x="208.5" y="154.7">97</text>
<text x="228.8" y="152.1">96</text>
<text x="228.8" y="154.7">98</text>
<text x="208.5" y="157.2">99</text>
<text x="228.3" y="157.2">100</text>
</g>
<g font-size="1.4" fill="#006464">
<text x="213.1" y="33.8">1</text>
<text x="225.1" y="33.8">2</text>
<text x="213.1" y="36.3">3</text>
<text x="213.1" y="38.8">5</text>
<text x="213.1" y="41.4">7</text>
<text x="225.1" y="36.3">4</text>
<text x="225.1" y="38.8">6</text>
<text x="225.1" y="41.4">8</text>
<text x="68.3" y="47.7">1</text>
<text x="80.3" y="47.7">2</text>
<text x="213.1" y="46.5">11</text>
<text x="213.1" y="43.9">9</text>
<text x="224.1" y="43.9">10</text>
<text x="224.1" y="46.5">12</text>
<text x="68.3" y="50.3">3</text>
<text x="68.3" y="52.8">5</text>
<text x="80.3" y="50.3">4</text>
<text x="80.3" y="52.8">6</text>
<text x="213.1" y="49">13</text>
<text x="213.1" y="51.5">15</text>
<text x="224.1" y="49">14</text>
<text x="224.1" y="51.5">16</text>
<text x="68.3" y="55.3">7</text>
<text x="68.3" y="57.9">9</text>
<text x="79.3" y="57.9">10</text>
<text x="80.3" y="55.3">8</text>
<text x="213.1" y="54.1">17</text>
<text x="213.1" y="56.6">19</text>
<text x="213.1" y="59.2">21</text>
<text x="224.1" y="54.1">18</text>
<text x="224.1" y="56.6">20</text>
<text x="224.1" y="59.2">22</text>
<text x="68.3" y="60.4">11</text>
<text x="68.3" y="63">13</text>
<text x="68.3" y="65.5">15</text>
<text x="79.3" y="60.4">12</text>
<text x="79.3" y="63">14</text>
<text x="79.3" y="65.5">16</text>
<text x="213.1" y="61.7">23</text>
<text x="213.1" y="64.2">25</text>
<text x="224.1" y="61.7">24</text>
<text x="224.1" y="64.2">26</text>
<text x="68.3" y="68">17</text>
<text x="68.3" y="70.6">19</text>
<text x="79.3" y="68">18</text>
<text x="79.3" y="70.6">20</text>
<text x="213.1" y="66.8">27</text>
<text x="213.1" y="69.3">29</text>
<text x="213.1" y="71.9">31</text>
<text x="224.1" y="66.8">28</text>
<text x="224.1" y="69.3">30</text>
<text x="224.1" y="71.9">32</text>
<text x="68.3" y="73.1">21</text>
<text x="68.3" y="75.7">23</text>
<text x="79.3" y="73.1">22</text>
<text x="79.3" y="75.7">24</text>
<text x="213.1" y="74.4">33</text>
<text x="213.1" y="76.9">35</text>
<text x="224.1" y="74.4">34</text>
<text x="224.1" y="76.9">36</text>
<text x="68.3" y="78.2">25</text>
<text x="68.3" y="80.7">27</text>
<text x="68.3" y="83.3">29</text>
<text x="79.3" y="78.2">26</text>
<text x="79.3" y="80.7">28</text>
<text x="79.3" y="83.3">30</text>
<text x="213.1" y="79.5">37</text>
<text x="213.1" y="82">39</text>
<text x="224.1" y="79.5">38</text>
<text x="224.1" y="82">40</text>
<text x="68.3" y="85.8">31</text>
<text x="68.3" y="88.4">33</text>
<text x="79.3" y="85.8">32</text>
<text x="79.3" y="88.4">34</text>
<text x="213.1" y="84.6">41</text>
<text x="213.1" y="87.1">43</text>
<text x="213.1" y="89.6">45</text>
<text x="224.1" y="84.6">42</text>
<text x="224.1" y="87.1">44</text>
<text x="224.1" y="89.6">46</text>
<text x="68.3" y="90.9">35</text>
<text x="68.3" y="93.4">37</text>
<text x="68.3" y="96">39</text>
<text x="79.3" y="90.9">36</text>
<text x="79.3" y="93.4">38</text>
<text x="79.3" y="96">40</text>
<text x="213.1" y="92.2">47</text>
<text x="213.1" y="94.7">49</text>
<text x="224.1" y="92.2">48</text>
<text x="224.1" y="94.7">50</text>
<text x="68.3" y="98.5">41</text>
<text x="68.3" y="101.1">43</text>
<text x="79.3" y="98.5">42</text>
<text x="79.3" y="101.1">44</text>
<text x="213.1" y="97.3">51</text>
<text x="213.1" y="99.8">53</text>
<text x="224.1" y="97.3">52</text>
<text x="224.1" y="99.8">54</text>
<text x="68.3" y="103.6">45</text>
<text x="68.3" y="106.1">47</text>
<text x="79.3" y="103.6">46</text>
<text x="79.3" y="106.1">48</text>
<text x="213.1" y="102.3">55</text>
<text x="213.1" y="104.9">57</text>
<text x="213.1" y="107.4">59</text>
<text x="224.1" y="102.3">56</text>
<text x="224.1" y="104.9">58</text>
<text x="224.1" y="107.4">60</text>
<text x="68.3" y="108.7">49</text>
<text x="68.3" y="111.2">51</text>
<text x="68.3" y="113.8">53</text>
<text x="79.3" y="108.7">50</text>
<text x="79.3" y="111.2">52</text>
<text x="79.3" y="113.8">54</text>
<text x="213.1" y="110">61</text>
<text x="213.1" y="112.5">63</text>
<text x="224.1" y="110">62</text>
<text x="224.1" y="112.5">64</text>
<text x="68.3" y="116.3">55</text>
<text x="68.3" y="118.8">57</text>
<text x="79.3" y="116.3">56</text>
<text x="79.3" y="118.8">58</text>
<text x="213.1" y="115">65</text>
<text x="213.1" y="117.6">67</text>
<text x="224.1" y="115">66</text>
<text x="224.1" y="117.6">68</text>
<text x="68.3" y="121.4">59</text>
<text x="68.3" y="123.9">61</text>
<text x="79.3" y="121.4">60</text>
<text x="79.3" y="123.9">62</text>
<text x="213.1" y="120.1">69</text>
<text x="213.1" y="122.7">71</text>
<text x="213.1" y="125.2">73</text>
<text x="224.1" y="120.1">70</text>
<text x="224.1" y="122.7">72</text>
<text x="224.1" y="125.2">74</text>
<text x="68.3" y="126.5">63</text>
<text x="68.3" y="129">65</text>
<text x="68.3" y="131.5">67</text>
<text x="79.3" y="126.5">64</text>
<text x="79.3" y="129">66</text>
<text x="79.3" y="131.5">68</text>
<text x="213.1" y="127.7">75</text>
<text x="213.1" y="130.3">77</text>
<text x="224.1" y="127.7">76</text>
<text x="224.1" y="130.3">78</text>
<text x="68.3" y="134.1">69</text>
<text x="68.3" y="136.6">71</text>
<text x="79.3" y="134.1">70</text>
<text x="79.3" y="136.6">72</text>
<text x="213.1" y="132.8">79</text>
<text x="213.1" y="135.4">81</text>
<text x="213.1" y="137.9">83</text>
<text x="224.1" y="132.8">80</text>
<text x="224.1" y="135.4">82</text>
<text x="224.1" y="137.9">84</text>
<text x="68.3" y="139.2">73</text>
<text x="68.3" y="141.7">75</text>
<text x="79.3" y="139.2">74</text>
<text x="79.3" y="141.7">76</text>
<text x="213.1" y="140.4">85</text>
<text x="213.1" y="143">87</text>
<text x="224.1" y="140.4">86</text>
<text x="224.1" y="143">88</text>
<text x="68.3" y="144.2">77</text>
<text x="68.3" y="146.8">79</text>
<text x="79.3" y="144.2">78</text>
<text x="79.3" y="146.8">80</text>
<text x="213.1" y="145.5">89</text>
<text x="213.1" y="148.1">91</text>
<text x="224.1" y="145.5">90</text>
<text x="224.1" y="148.1">92</text>
<text x="213.1" y="150.6">93</text>
<text x="213.1" y="153.1">95</text>
<text x="213.1" y="155.7">97</text>
<text x="224.1" y="150.6">94</text>
<text x="224.1" y="153.1">96</text>
<text x="224.1" y="155.7">98</text>
<text x="213.1" y="158.2">99</text>
<text x="223.2" y="158.2">100</text>
</g>
<g font-size="1.4" fill="#840000">
<text x="138.3" y="38.9">CLKIN2</text>
<text x="138.3" y="36.4">CLKOUT2</text>
<text x="242.4" y="38.9">LVDS0_D3_N</text>
<text x="242.4" y="41.4">LVDS0_D3_P</text>
<text x="93.8" y="47.8">PCIE_REF_PAD_CLK_P</text>
<text x="138.3" y="45.3">CLKOUT1</text>
<text x="138.3" y="42.7">CLKIN1</text>
<text x="242.4" y="46.5">LVDS0_D2_N</text>
<text x="93.8" y="50.3">PCIE_REF_PAD_CLK_N</text>
<text x="187.6" y="51.6">LVDS1_D3_N</text>
<text x="242.4" y="49.1">LVDS0_D2_P</text>
<text x="95.1" y="55.4">PCIE_TXN_P</text>
<text x="95.1" y="58">PCIE_TXN_N</text>
<text x="187.6" y="59.2">LVDS1_D2_N</text>
<text x="187.7" y="54.1">LVDS1_D3_P</text>
<text x="242.4" y="54.1">LVDS0_CLK_N</text>
<text x="242.4" y="56.7">LVDS0_CLK_P</text>
<text x="44.6" y="60.5">JTAG_MOD</text>
<text x="45.1" y="63">JTAG_TCK</text>
<text x="45.6" y="65.6">JTAG_TDI</text>
<text x="95.1" y="63">PCIE_RXN_P</text>
<text x="95.1" y="65.6">PCIE_RXN_N</text>
<text x="187.7" y="61.8">LVDS1_D2_P</text>
<text x="242.4" y="61.8">LVDS0_D1_N</text>
<text x="242.4" y="64.3">LVDS0_D1_P</text>
<text x="45" y="70.7">JTAG_TMS</text>
<text x="45" y="68.1">JTAG_TDO</text>
<text x="97.6" y="70.7">USB1_VBUS</text>
<text x="186.8" y="66.8">LVDS1_CLK_N</text>
<text x="186.8" y="69.4">LVDS1_CLK_P</text>
<text x="242.4" y="69.4">LVDS0_D0_N</text>
<text x="242.4" y="71.9">LVDS0_D0_P</text>
<text x="97.6" y="75.7">USB1_TX_P</text>
<text x="187.6" y="74.5">LVDS1_D1_N</text>
<text x="187.7" y="77">LVDS1_D1_P</text>
<text x="42.3" y="80.8">BOOT_MODE1</text>
<text x="42.3" y="78.3">BOOT_MODE0</text>
<text x="42.3" y="83.4">BOOT_MODE2</text>
<text x="97.6" y="83.4">USB1_RX_P</text>
<text x="97.6" y="78.3">USB1_TX_N</text>
<text x="187.6" y="82.1">LVDS1_D0_N</text>
<text x="42.3" y="85.9">BOOT_MODE3</text>
<text x="97.6" y="85.9">USB1_RX_N</text>
<text x="187.7" y="84.6">LVDS1_D0_P</text>
<text x="242.4" y="84.6">CSI2_D0_P</text>
<text x="242.4" y="87.2">CSI2_D0_N</text>
<text x="43.7" y="93.5">USB2_TX_N</text>
<text x="43.8" y="91">USB2_TX_P</text>
<text x="97.6" y="91">USB1_D_P</text>
<text x="97.6" y="93.5">USB1_D_N</text>
<text x="242.4" y="94.8">CSI2_D1_N</text>
<text x="242.4" y="92.2">CSI2_D1_P</text>
<text x="43.5" y="101.1">USB2_RX_N</text>
<text x="43.5" y="98.6">USB2_RX_P</text>
<text x="97.6" y="98.6">GPIO1_IO15</text>
<text x="97.6" y="101.1">GPIO1_IO14</text>
<text x="242.4" y="99.9">CSI2_CLK_P</text>
<text x="44.5" y="106.2">USB2_D_P</text>
<text x="97.6" y="106.2">GPIO1_IO12</text>
<text x="97.6" y="103.7">GPIO1_IO13</text>
<text x="242.4" y="102.4">CSI2_CLK_N</text>
<text x="242.4" y="107.5">CSI2_D2_P</text>
<text x="43.4" y="113.8">USB2_VBUS</text>
<text x="44.4" y="108.8">USB2_D_N</text>
<text x="97.6" y="113.8">GPIO1_IO09</text>
<text x="97.6" y="108.8">GPIO1_IO11</text>
<text x="97.6" y="111.3">GPIO1_IO10</text>
<text x="242.4" y="110">CSI2_D2_N</text>
<text x="97.6" y="118.9">GPIO1_IO07</text>
<text x="97.6" y="116.4">GPIO1_IO08</text>
<text x="242.4" y="115.1">CSI2_D3_P</text>
<text x="242.4" y="117.6">CSI2_D3_N</text>
<text x="97.6" y="124">GPIO1_IO05</text>
<text x="97.6" y="121.5">GPIO1_IO06</text>
<text x="188.8" y="122.7">CSI1_D3_N</text>
<text x="188.9" y="120.2">CSI1_D3_P</text>
<text x="242.4" y="122.7">DSI1_D3_P</text>
<text x="242.4" y="125.3">DSI1_D3_N</text>
<text x="188.8" y="130.3">CSI1_D2_N</text>
<text x="188.9" y="127.8">CSI1_D2_P</text>
<text x="242.4" y="130.3">DSI1_D2_P</text>
<text x="97.6" y="136.7">GPIO1_IO00</text>
<text x="97.6" y="134.2">GPIO1_IO01</text>
<text x="188" y="135.4">CSI1_CLK_N</text>
<text x="188" y="138">CSI1_CLK_P</text>
<text x="242.4" y="138">DSI1_CLK_P</text>
<text x="242.4" y="132.9">DSI1_D2_N</text>
<text x="188.9" y="143">CSI1_D1_P</text>
<text x="242.4" y="140.5">DSI1_CLK_N</text>
<text x="188.8" y="145.6">CSI1_D1_N</text>
<text x="242.4" y="148.1">DSI1_D1_N</text>
<text x="242.4" y="145.6">DSI1_D1_P</text>
<text x="188.8" y="153.2">CSI1_D0_N</text>
<text x="188.9" y="150.7">CSI1_D0_P</text>
<text x="242.4" y="155.7">DSI1_D0_N</text>
<text x="242.4" y="153.2">DSI1_D0_P</text>
</g>
</svg>
